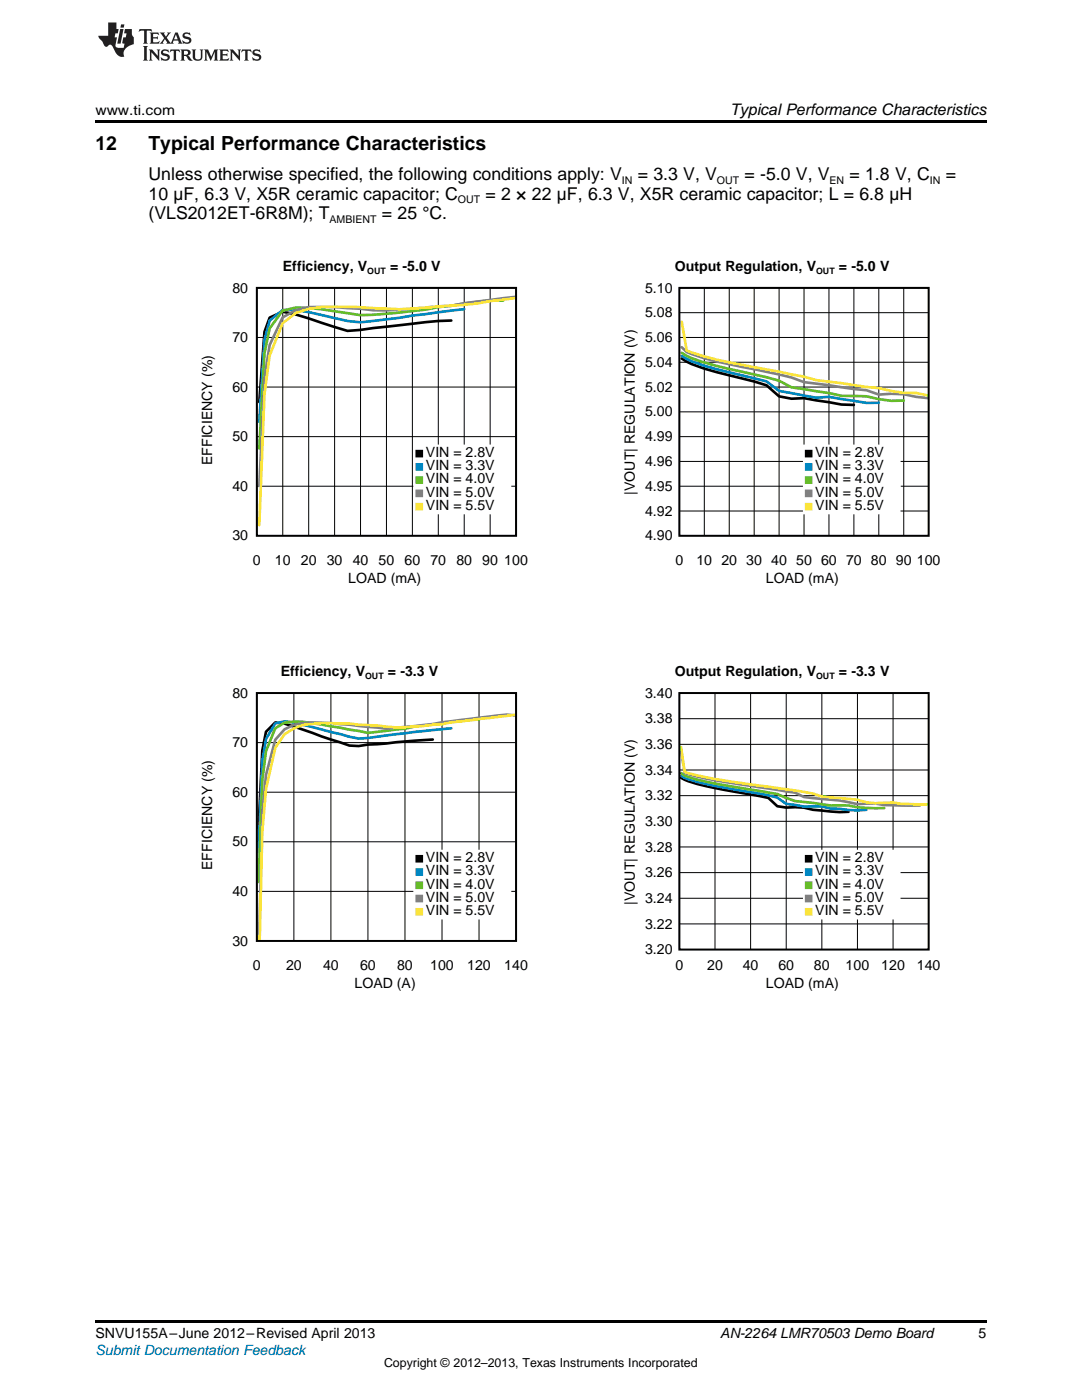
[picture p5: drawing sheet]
<svg xmlns="http://www.w3.org/2000/svg" width="216mm" height="279mm" viewBox="0 0 216 279" stroke-linecap="round" stroke-linejoin="round" font-family="sans-serif">
<path d="M19 263.5h177.8v.6h-177.8z" fill="#000"/>
<path d="M51.2 138.3h51.8v49.5h-51.8zM58.6 138.3v49.5M66 138.3v49.5M73.4 138.3v49.5M80.8 138.3v49.5M88.2 138.3v49.5M95.6 138.3v49.5M51.2 158.1h51.8M51.2 148.2h51.8M51.2 177.9h51.8M51.2 168h51.8" fill="none" stroke="#000" stroke-width=".2"/>
<path d="M86.4 147.6l-13 1-1.8 .3-1.9-.1-12.9-4.4-1.9-.2-1.8 1.8-.8 3.8-.7 15.5" fill="none" stroke="#000" stroke-width=".53"/>
<path d="M90.1 145.4l-7.4 .7-7.4 .9a11.1 11.1 0 0 1-7.4-.5l-9.3-2.3-1.8-.2-1.9 .4-1.8 3.1-.8 4.4-.7 18.1" fill="none" stroke="#0087c2" stroke-width=".53"/>
<path d="M95.6 143.6l-5.5 .5-7.4 .9-1.9 .4-7.4 .9-12.9-2.2-1.9-.1-1.8 .2-1.9 1.1-1.8 4.6-.8 5.9-.7 20.2" fill="none" stroke="#66bc29" stroke-width=".53"/>
<path d="M103 142.8l-1.8-.2-1.9 .2-11.1 1.3-1.8 .4-9.3 .9a158.9 158.9 0 0 0-14.8-1.2l-1.8 .1-1.9 .3-1.8 1-1.9 2-1.8 7.1-.8 7.6-.7 29.1" fill="none" stroke="#808080" stroke-width=".53"/>
<path d="M103 142.6l-9.2 1.1a150.4 150.4 0 0 1-14.8 1.5l-3.7-.4-7.4-.4a31.5 31.5 0 0 0-7.4 .3l-1.9 .7-1.8 1.1-1.9 2.7-1.8 8.3-.8 8.5-.7 30.8" fill="none" stroke="#fbe43b" stroke-width=".53"/>
<path d="M32.1 135.7h73.5v.6h-73.5zM110.2 135.7h-1.3v63.8v-63.8h-3.9v63.8M32.1 189.8h73.5v.1h-73.5zM32.1 193.7h73.5v.2h-73.5zM32.1 197.7h73.5v.1h-73.5zM32.1 199.5v-63.8h3.9v63.8v-63.8h4v63.8v-63.8h4v63.8v-63.8h3.9v63.8M44.6 199.5v-63.8h4v63.8" fill="none" stroke="#fff" stroke-width="4" stroke-linecap="butt"/>
<path d="M83 170.1h18.5v2.3h-18.5z" fill-rule="evenodd" fill="#fff"/>
<path d="M83 170.1h18.5v2.3h-18.5z" fill="none" stroke="#fff" stroke-width=".95" stroke-linecap="butt"/>
<path d="M83 172.7h18.5v2.4h-18.5z" fill-rule="evenodd" fill="#fff"/>
<path d="M83 172.7h18.5v2.4h-18.5z" fill="none" stroke="#fff" stroke-width=".95" stroke-linecap="butt"/>
<path d="M83 175.4h18.5v2.3h-18.5z" fill-rule="evenodd" fill="#fff"/>
<path d="M83 175.4h18.5v2.3h-18.5z" fill="none" stroke="#fff" stroke-width=".95" stroke-linecap="butt"/>
<path d="M83 178h18.5v2.4h-18.5z" fill-rule="evenodd" fill="#fff"/>
<path d="M83 178h18.5v2.4h-18.5z" fill="none" stroke="#fff" stroke-width=".95" stroke-linecap="butt"/>
<path d="M83 180.6h18.5v2.4h-18.5z" fill-rule="evenodd" fill="#fff"/>
<path d="M83 180.6h18.5v2.4h-18.5z" fill="none" stroke="#fff" stroke-width=".95" stroke-linecap="butt"/>
<path d="M83 170.7h1.3v1.3h-1.3z" fill-rule="evenodd" fill="#000"/>
<path d="M83 170.7h1.3v1.3h-1.3z" fill="none" stroke="#000" stroke-width=".2"/>
<path d="M83 173.4h1.3v1.3h-1.3z" fill-rule="evenodd" fill="#0087c2"/>
<path d="M83 173.4h1.3v1.3h-1.3z" fill="none" stroke="#0087c2" stroke-width=".2"/>
<path d="M83 176h1.3v1.3h-1.3z" fill-rule="evenodd" fill="#66bc29"/>
<path d="M83 176h1.3v1.3h-1.3z" fill="none" stroke="#66bc29" stroke-width=".2"/>
<path d="M83 178.7h1.3v1.3h-1.3z" fill-rule="evenodd" fill="#808080"/>
<path d="M83 178.7h1.3v1.3h-1.3z" fill="none" stroke="#808080" stroke-width=".2"/>
<path d="M83 181.3h1.3v1.3h-1.3z" fill-rule="evenodd" fill="#fbe43b"/>
<path d="M83 181.3h1.3v1.3h-1.3z" fill="none" stroke="#fbe43b" stroke-width=".2"/>
<path d="M51.2 138.3h51.8v49.5h-51.8z" fill="none" stroke="#000" stroke-width=".4"/>
<g fill="none" stroke="#000" stroke-width=".2">
<path d="M135.6 138.3h49.7v51.2h-49.7zM142.7 138.3v51.2M149.8 138.3v51.2M156.9 138.3v51.2M164 138.3v51.2M171.1 138.3v51.2M178.2 138.3v51.2M135.6 158.8h49.7M135.6 153.7h49.7M135.6 148.6h49.7M135.6 143.4h49.7M135.6 179.3h49.7"/>
<path d="M135.6 174.1h49.7M135.6 169h49.7M135.6 163.9h49.7M135.6 184.4h49.7"/>
</g>
<path d="M135.9 155.2a29 29 0 0 0 8.5 2.4l8.9 1.6 1.8 1.7 1.8 .3h3.5l1.8 .4 3.6 .4h3.5" fill="none" stroke="#000" stroke-width=".53"/>
<path d="M135.9 154.8a28.8 28.8 0 0 0 8.5 2.4l8.9 1.5 1.8 .5 1.8 1.2 3.5 .6 3.6-.1 1.8 .5h1.7l1.8 .3 3.6-.1" fill="none" stroke="#0087c2" stroke-width=".53"/>
<path d="M135.9 154.3l.7 .5a84.7 84.7 0 0 0 14.9 3l3.6 .7 3.6 1.4 3.5 .3a25.2 25.2 0 0 0 7.1 .6 28.9 28.9 0 0 0 7.1 .5" fill="none" stroke="#66bc29" stroke-width=".53"/>
<path d="M135.9 149.6l.7 4.7a118.1 118.1 0 0 0 16.7 3.1l5.4 .8 1.7 .9 1.8 .2a39.3 39.3 0 0 1 8.9 1.2l3.6-.1 1.7 .3 7.2 .1" fill="none" stroke="#808080" stroke-width=".53"/>
<path d="M135.9 149.1l.7 5a132.4 132.4 0 0 0 18.5 3.2l1.8 .2a35.8 35.8 0 0 1 7.1 1.5l7.1 .6 1.8 .5 1.8 .2 3.5-.1 1.8 .2 5.3 .2" fill="none" stroke="#fbe43b" stroke-width=".53"/>
<path d="M116.4 135.7h71.6v.6h-71.6zM194.5 135.7h-3.2v63.8v-63.8h-4v63.8M116.4 191.5h71.6v.1h-71.6zM116.4 195.5h71.6v.1h-71.6zM128.9 199.5v-63.8h4v63.8M132.3 199.5v-63.8h-4v63.8v-63.8h-4v63.8v-63.8h-3.9v63.8v-63.8h-4v63.8v-.1h71.6v.1" fill="none" stroke="#fff" stroke-width="4" stroke-linecap="butt"/>
<path d="M160.7 170.1h18.5v2.3h-18.5z" fill-rule="evenodd" fill="#fff"/>
<path d="M160.7 170.1h18.5v2.3h-18.5z" fill="none" stroke="#fff" stroke-width=".95" stroke-linecap="butt"/>
<path d="M160.7 172.7h18.5v2.4h-18.5z" fill-rule="evenodd" fill="#fff"/>
<path d="M160.7 172.7h18.5v2.4h-18.5z" fill="none" stroke="#fff" stroke-width=".95" stroke-linecap="butt"/>
<path d="M160.7 175.4h18.5v2.3h-18.5z" fill-rule="evenodd" fill="#fff"/>
<path d="M160.7 175.4h18.5v2.3h-18.5z" fill="none" stroke="#fff" stroke-width=".95" stroke-linecap="butt"/>
<path d="M160.7 178h18.5v2.4h-18.5z" fill-rule="evenodd" fill="#fff"/>
<path d="M160.7 178h18.5v2.4h-18.5z" fill="none" stroke="#fff" stroke-width=".95" stroke-linecap="butt"/>
<path d="M160.7 180.6h18.5v2.4h-18.5z" fill-rule="evenodd" fill="#fff"/>
<path d="M160.7 180.6h18.5v2.4h-18.5z" fill="none" stroke="#fff" stroke-width=".95" stroke-linecap="butt"/>
<path d="M160.7 170.7h1.3v1.3h-1.3z" fill-rule="evenodd" fill="#000"/>
<path d="M160.7 170.7h1.3v1.3h-1.3z" fill="none" stroke="#000" stroke-width=".2"/>
<path d="M160.7 173.4h1.3v1.3h-1.3z" fill-rule="evenodd" fill="#0087c2"/>
<path d="M160.7 173.4h1.3v1.3h-1.3z" fill="none" stroke="#0087c2" stroke-width=".2"/>
<path d="M160.7 176h1.3v1.3h-1.3z" fill-rule="evenodd" fill="#66bc29"/>
<path d="M160.7 176h1.3v1.3h-1.3z" fill="none" stroke="#66bc29" stroke-width=".2"/>
<path d="M160.7 178.7h1.3v1.3h-1.3z" fill-rule="evenodd" fill="#808080"/>
<path d="M160.7 178.7h1.3v1.3h-1.3z" fill="none" stroke="#808080" stroke-width=".2"/>
<path d="M160.7 181.3h1.3v1.3h-1.3z" fill-rule="evenodd" fill="#fbe43b"/>
<path d="M160.7 181.3h1.3v1.3h-1.3z" fill="none" stroke="#fbe43b" stroke-width=".2"/>
<path d="M135.6 138.3h49.7v51.2h-49.7z" fill="none" stroke="#000" stroke-width=".4"/>
<g fill="none" stroke="#000" stroke-width=".2">
<path d="M51.2 57.5h51.8v49.4h-51.8zM56.4 57.5v49.4M61.6 57.5v49.4M66.8 57.5v49.4M71.9 57.5v49.4M77.1 57.5v49.4M82.3 57.5v49.4M87.5 57.5v49.4M92.6 57.5v49.4M97.8 57.5v49.4M51.2 77.2h51.8M51.2 67.3h51.8"/>
<path d="M51.2 97h51.8M51.2 87.1h51.8"/>
</g>
<path d="M90.1 64l-5.2 .3-15.6 1.7-2.5-.7a77.5 77.5 0 0 0-10.4-3.1l-2.6 1.2-1 2.8-1.1 14" fill="none" stroke="#000" stroke-width=".53"/>
<path d="M92.6 61.7l-20.7 2.6-2.6-.2-7.7-1.8-2.6-.5-2.6 .1-2.6 2.1-1 3.8-1.1 16.4" fill="none" stroke="#0087c2" stroke-width=".53"/>
<path d="M100.4 60l-2.6-.1-10.3 1.4-2.6 .5-7.8 .8-5.2 .3-2.6-.4a61.4 61.4 0 0 0-10.3-1.1l-2.6 .6-2.6 3.5-1 5-1.1 19" fill="none" stroke="#66bc29" stroke-width=".53"/>
<path d="M103 59.2l-10.4 1.3-2.5 .5-7.8 .6a41.8 41.8 0 0 1-10.4 0 77.2 77.2 0 0 0-10.3-.3l-2.6 .6-2.6 1.4-2.6 5.6-1 6.6-1.1 21.5" fill="none" stroke="#808080" stroke-width=".53"/>
<path d="M103 59.5l-2.6 .3a215.7 215.7 0 0 1-20.7 1.9l-7.8-.4a55.5 55.5 0 0 0-10.3 .3l-2.6 .9-2.6 2-2.6 6.4-1 7.7-1.1 26.2" fill="none" stroke="#fbe43b" stroke-width=".53"/>
<path d="M32.1 54.8h73.5v.7h-73.5zM110.2 54.8h-1.3v63.9v-63.9h-3.9v63.9M32.1 108.9h73.5v.1h-73.5zM32.1 112.9h73.5v.1h-73.5zM32.1 116.9h73.5v.1h-73.5zM32.1 118.7v-63.9h3.9v63.9v-63.9h4v63.9v-63.9h4v63.9v-63.9h3.9v63.9M44.6 118.7v-63.9h4v63.9" fill="none" stroke="#fff" stroke-width="4" stroke-linecap="butt"/>
<path d="M83 89.2h18.5v2.4h-18.5z" fill-rule="evenodd" fill="#fff"/>
<path d="M83 89.2h18.5v2.4h-18.5z" fill="none" stroke="#fff" stroke-width=".95" stroke-linecap="butt"/>
<path d="M83 91.9h18.5v2.3h-18.5z" fill-rule="evenodd" fill="#fff"/>
<path d="M83 91.9h18.5v2.3h-18.5z" fill="none" stroke="#fff" stroke-width=".95" stroke-linecap="butt"/>
<path d="M83 94.5h18.5v2.4h-18.5z" fill-rule="evenodd" fill="#fff"/>
<path d="M83 94.5h18.5v2.4h-18.5z" fill="none" stroke="#fff" stroke-width=".95" stroke-linecap="butt"/>
<path d="M83 97.1h18.5v2.4h-18.5z" fill-rule="evenodd" fill="#fff"/>
<path d="M83 97.1h18.5v2.4h-18.5z" fill="none" stroke="#fff" stroke-width=".95" stroke-linecap="butt"/>
<path d="M83 99.8h18.5v2.4h-18.5z" fill-rule="evenodd" fill="#fff"/>
<path d="M83 99.8h18.5v2.4h-18.5z" fill="none" stroke="#fff" stroke-width=".95" stroke-linecap="butt"/>
<path d="M83 89.9h1.3v1.3h-1.3z" fill-rule="evenodd" fill="#000"/>
<path d="M83 89.9h1.3v1.3h-1.3z" fill="none" stroke="#000" stroke-width=".2"/>
<path d="M83 92.5h1.3v1.3h-1.3z" fill-rule="evenodd" fill="#0087c2"/>
<path d="M83 92.5h1.3v1.3h-1.3z" fill="none" stroke="#0087c2" stroke-width=".2"/>
<path d="M83 95.2h1.3v1.3h-1.3z" fill-rule="evenodd" fill="#66bc29"/>
<path d="M83 95.2h1.3v1.3h-1.3z" fill="none" stroke="#66bc29" stroke-width=".2"/>
<path d="M83 97.8h1.3v1.3h-1.3z" fill-rule="evenodd" fill="#808080"/>
<path d="M83 97.8h1.3v1.3h-1.3z" fill="none" stroke="#808080" stroke-width=".2"/>
<path d="M83 100.4h1.3v1.4h-1.3z" fill-rule="evenodd" fill="#fbe43b"/>
<path d="M83 100.4h1.3v1.4h-1.3z" fill="none" stroke="#fbe43b" stroke-width=".2"/>
<path d="M51.2 57.5h51.8v49.4h-51.8z" fill="none" stroke="#000" stroke-width=".4"/>
<g fill="none" stroke="#000" stroke-width=".2">
<path d="M135.6 57.5h49.7v49.4h-49.7zM140.5 57.5v49.4M145.5 57.5v49.4M150.5 57.5v49.4M155.5 57.5v49.4M160.4 57.5v49.4M165.4 57.5v49.4M170.4 57.5v49.4M175.4 57.5v49.4M180.3 57.5v49.4M135.6 77.2h49.7M135.6 72.3h49.7"/>
<path d="M135.6 67.3h49.7M135.6 62.4h49.7M135.6 97h49.7M135.6 92.1h49.7M135.6 87.1h49.7M135.6 82.2h49.7M135.6 102h49.7"/>
</g>
<path d="M136 71.5a19 19 0 0 0 7 2.8l7.5 1.8 2.5 .8 2.5 2.2 2.4 .5 2.5-.1 7.5 1.2 2.5 .1" fill="none" stroke="#000" stroke-width=".53"/>
<path d="M136 71a20.1 20.1 0 0 0 7 2.7l10 2.4 2.5 1.9 7.4 1.4 2.5-.2 7.5 1.2h2.5" fill="none" stroke="#0087c2" stroke-width=".53"/>
<path d="M136 70.4a19 19 0 0 0 7 2.6l12.5 3 2.4 1.3 7.5 1.1 2.5 .6 5 .1 2.5 .6 2.5 .3 2.4-.1" fill="none" stroke="#66bc29" stroke-width=".53"/>
<path d="M136 69.3l1 .9a66.8 66.8 0 0 0 13.5 3.5 56.5 56.5 0 0 1 9.9 2.6l12.5 1.6 2.5 .8 2.5-.1 2.4 .1 2.5 .5 2.5 .3" fill="none" stroke="#808080" stroke-width=".53"/>
<path d="M136 64.2l1 5.8a110.4 110.4 0 0 0 18.5 4.2l4.9 1 2.5 .7 12.5 1.5 2.5 .6 2.4 .4h2.5l2.5 .6" fill="none" stroke="#fbe43b" stroke-width=".53"/>
<path d="M116.4 54.8h71.6v.7h-71.6zM194.5 54.8h-3.2v63.9v-63.9h-4v63.9M116.4 108.9h71.6v.1h-71.6zM116.4 112.9h71.6v.1h-71.6zM116.4 116.9h71.6v.1h-71.6zM116.4 118.7v-63.9h4v63.9v-63.9h3.9v63.9v-63.9h4v63.9v-63.9h4v63.9M128.9 118.7v-63.9h4v63.9" fill="none" stroke="#fff" stroke-width="4" stroke-linecap="butt"/>
<path d="M160.7 89.2h18.5v2.4h-18.5z" fill-rule="evenodd" fill="#fff"/>
<path d="M160.7 89.2h18.5v2.4h-18.5z" fill="none" stroke="#fff" stroke-width=".95" stroke-linecap="butt"/>
<path d="M160.7 91.9h18.5v2.3h-18.5z" fill-rule="evenodd" fill="#fff"/>
<path d="M160.7 91.9h18.5v2.3h-18.5z" fill="none" stroke="#fff" stroke-width=".95" stroke-linecap="butt"/>
<path d="M160.7 94.5h18.5v2.4h-18.5z" fill-rule="evenodd" fill="#fff"/>
<path d="M160.7 94.5h18.5v2.4h-18.5z" fill="none" stroke="#fff" stroke-width=".95" stroke-linecap="butt"/>
<path d="M160.7 97.1h18.5v2.4h-18.5z" fill-rule="evenodd" fill="#fff"/>
<path d="M160.7 97.1h18.5v2.4h-18.5z" fill="none" stroke="#fff" stroke-width=".95" stroke-linecap="butt"/>
<path d="M160.7 99.8h18.5v2.4h-18.5z" fill-rule="evenodd" fill="#fff"/>
<path d="M160.7 99.8h18.5v2.4h-18.5z" fill="none" stroke="#fff" stroke-width=".95" stroke-linecap="butt"/>
<path d="M160.7 89.9h1.3v1.3h-1.3z" fill-rule="evenodd" fill="#000"/>
<path d="M160.7 89.9h1.3v1.3h-1.3z" fill="none" stroke="#000" stroke-width=".2"/>
<path d="M160.7 92.5h1.3v1.3h-1.3z" fill-rule="evenodd" fill="#0087c2"/>
<path d="M160.7 92.5h1.3v1.3h-1.3z" fill="none" stroke="#0087c2" stroke-width=".2"/>
<path d="M160.7 95.2h1.3v1.3h-1.3z" fill-rule="evenodd" fill="#66bc29"/>
<path d="M160.7 95.2h1.3v1.3h-1.3z" fill="none" stroke="#66bc29" stroke-width=".2"/>
<path d="M160.7 97.8h1.3v1.3h-1.3z" fill-rule="evenodd" fill="#808080"/>
<path d="M160.7 97.8h1.3v1.3h-1.3z" fill="none" stroke="#808080" stroke-width=".2"/>
<path d="M160.7 100.4h1.3v1.4h-1.3z" fill-rule="evenodd" fill="#fbe43b"/>
<path d="M160.7 100.4h1.3v1.4h-1.3z" fill="none" stroke="#fbe43b" stroke-width=".2"/>
<path d="M135.6 57.5h49.7v49.4h-49.7z" fill="none" stroke="#000" stroke-width=".4"/>
<path d="M19 24h177.8v.6h-177.8z" fill="#000"/>
<g fill="#231f20">
<path d="M27.8 5.8l-.1 .6 .5-.3h.5l.1 .2v2.1l-.3 .3h1l-.2-.3v-2.1v-.2h.6l.4 .3-.1-.6zM29.9 6.5l.2 .4v1.5l-.2 .3h1.8l.1-.5a1.04 1.04 0 0 1-1.2 .1v-.6h.5l.4 .2v-.7l-.4 .2h-.5v-.6h.8l.3 .2-.1-.5zM31.9 6.5l.9 1.1-1 1.1h.9l-.2-.2 .4-.7 .5 .7-.2 .2h1.5l-.2-.2 .1-.4h.9l.2 .4-.2 .2h.9l-.2-.3-.7-1.9h-.5l-.9 2.1-.8-1.1 .8-1h-.8l.2 .3-.4 .5-.4-.6 .2-.2zM35.1 6.9l.4 .9h-.8zM36.6 6.6a.63 .63 0 0 0-.2 .7 .63 .63 0 0 0 .6 .4l.6 .2 .2 .2a.75 .75 0 0 1-.8 .4 .75 .75 0 0 1-.6-.5l.1 .7 .2-.1a1.11 1.11 0 0 0 1.5-.5 1.13 1.13 0 0 0-1.3-.9v-.3a1.04 1.04 0 0 1 1.1 .2l-.1-.6-.2 .1-.5-.1zM28.5 9.2l.3 .3v2.2l-.3 .4h1l-.2-.4v-2.2l.2-.3zM29.7 9.9l.2 .3v1.5l-.2 .4h.7l-.2-.4v-1.3l1.6 1.7v-1.9l.2-.3h-.7l.2 .3v.9l-1.1-1.2zM32.3 10a.62 .62 0 0 0-.2 .7 .62 .62 0 0 0 .6 .4l.6 .2 .2 .2a.76 .76 0 0 1-.8 .4 .76 .76 0 0 1-.6-.5l.1 .7 .2-.1a1.11 1.11 0 0 0 1.5-.6 1.13 1.13 0 0 0-1.3-.8v-.3a1.04 1.04 0 0 1 1.1 .1l-.1-.5-.2 .1-.5-.2zM34 9.9l-.1 .6a.61 .61 0 0 1 .7-.3l.1 1.5-.3 .4h1l-.3-.4 .1-1.5a.63 .63 0 0 1 .7 .3l-.1-.6zM36 9.9l.2 .3v1.5l-.2 .4h.9l-.2-.2v-.7l.6 .2a.76 .76 0 0 0 1.1 .6l-1-.9a.58 .58 0 0 0 .6-.6 .58 .58 0 0 0-.5-.6zM36.7 10.2l.1-.1a.45 .45 0 0 1 .6 .1 .45 .45 0 0 1 .1 .5l-.8 .2zM38.2 9.9l.2 .2a2.17 2.17 0 0 0 .4 1.9 .99 .99 0 0 0 1.6-.7v-1.1l.2-.3h-.7l.1 .2a1.92 1.92 0 0 1-.1 1.7 .6 .6 0 0 1-1-.5v-1.1l.2-.3zM40.7 9.9l.2 .3v1.5l-.2 .4h.7l-.2-.4v-1.4l.8 1.8 .9-1.8v1.4l-.2 .4h.9l-.3-.4v-1.5l.3-.3h-.8l-.6 1.4-.7-1.4zM43.7 9.9l.3 .3v1.5l-.3 .4h1.9l.1-.6a1.04 1.04 0 0 1-1.3 .2v-.6h.6l.4 .1v-.6l-.4 .2h-.6l.1-.6h.7l.4 .2-.1-.5zM45.8 9.9l.2 .3v1.5l-.2 .4h.8l-.3-.4v-1.3l1.6 1.7v-1.9l.2-.3h-.7l.2 .3v.9l-1.1-1.2zM48.3 9.9l-.1 .6a.61 .61 0 0 1 .7-.3v1.5l-.2 .4h.9l-.2-.4v-1.5a.63 .63 0 0 1 .8 .3l-.1-.6zM50.6 10a.62 .62 0 0 0-.2 .7 .62 .62 0 0 0 .6 .4l.6 .2 .1 .2a.76 .76 0 0 1-.7 .4 .76 .76 0 0 1-.6-.5l.1 .7 .1-.1a1.11 1.11 0 0 0 1.5-.6 1.13 1.13 0 0 0-1.2-.8l-.1-.3a1.04 1.04 0 0 1 1.2 .1l-.2-.5-.1 .1-.5-.2z"/>
<path d="M21.6 4.5v2.6h-2l.1 .4 .8 .9a.91 .91 0 0 0 .9 .9 .56 .56 0 0 1 .5-.4 .56 .56 0 0 1 .5 .3l.4 .8a1.53 1.53 0 0 0 2 1.3 1.54 1.54 0 0 1 1-2.1l.9-.4-.1-1.4a1.52 1.52 0 0 1-.3-1.6h-1.4l-.1 .9h.5l-.2 .8h-.5l-.2 .9v.2l.4 .1-.1 .9a1.93 1.93 0 0 1-1.6-.3l.2-1.8h-.4l.1-.8h.5l.2-.9h-.5v-1.3zM24 5.8l-.6 2.9h.7l.5-2.9zM24.2 4.9l-.2 .6h.7l.1-.6z"/>
</g>
<g font-size="3.9">
<text x="19" y="30">12</text>
<text x="29.6" y="30">Typical Performance Characteristics</text>
</g>
<g font-size="3.5">
<text x="29.6" y="36">Unless otherwise specified, the following conditions apply: V</text>
<text x="29.6" y="39.9">10 µF, 6.3 V, X5R ceramic capacitor; C</text>
<text x="96.9" y="39.9">= 2 × 22 µF, 6.3 V, X5R ceramic capacitor; L = 6.8 µH</text>
<text x="127.2" y="36">= 3.3 V, V</text>
<text x="148.6" y="36">= -5.0 V, V</text>
<text x="169.5" y="36">= 1.8 V, C</text>
<text x="188.7" y="36">=</text>
<text x="29.6" y="43.8">(VLS2012ET-6R8M); T</text>
<text x="76.2" y="43.8">= 25 °C.</text>
</g>
<text font-size="3.2" x="145.7" y="23">Typical Performance Characteristics</text>
<g font-size="2.8">
<text x="19" y="23">www.ti.com</text>
<text x="46.4" y="58.4">80</text>
<text x="56.4" y="54.1">Efficiency, V</text>
<text x="77.8" y="54.1">= -5.0 V</text>
<text x="128.7" y="58.4">5.10</text>
<text x="134.7" y="54.1">Output Regulation, V</text>
<text x="167.4" y="54.1">= -5.0 V</text>
<text x="128.7" y="63.3">5.08</text>
<text x="46.4" y="68.3">70</text>
<text x="128.7" y="68.3">5.06</text>
<text x="128.7" y="73.2">5.04</text>
<text x="46.4" y="78.2">60</text>
<text x="128.7" y="83.1">5.00</text>
<text x="128.7" y="78.2">5.02</text>
<text x="46.4" y="88.1">50</text>
<text x="128.7" y="88.1">4.99</text>
<text x="42.3" y="92.8" transform="rotate(-90 42.3 92.8)">EFFICIENCY (%)</text>
<text x="85" y="91.2">VIN = 2.8V</text>
<text x="85" y="93.8">VIN = 3.3V</text>
<text x="128.7" y="93">4.96</text>
<text x="162.7" y="91.2">VIN = 2.8V</text>
<text x="162.7" y="93.8">VIN = 3.3V</text>
<text x="46.4" y="98">40</text>
<text x="85" y="96.5">VIN = 4.0V</text>
<text x="85" y="99.1">VIN = 5.0V</text>
<text x="85" y="101.8">VIN = 5.5V</text>
<text x="126.7" y="98.8" transform="rotate(-90 126.7 98.8)">|VOUT| REGULATION (V)</text>
<text x="128.7" y="98">4.95</text>
<text x="162.7" y="96.5">VIN = 4.0V</text>
<text x="162.7" y="99.1">VIN = 5.0V</text>
<text x="162.7" y="101.8">VIN = 5.5V</text>
<text x="46.4" y="107.9">30</text>
<text x="128.7" y="107.9">4.90</text>
<text x="128.7" y="102.9">4.92</text>
<text x="50.5" y="112.8">0</text>
<text x="54.9" y="112.8">10</text>
<text x="60" y="112.8">20</text>
<text x="65.2" y="112.8">30</text>
<text x="70.4" y="112.8">40</text>
<text x="75.5" y="112.8">50</text>
<text x="80.7" y="112.8">60</text>
<text x="85.9" y="112.8">70</text>
<text x="91.1" y="112.8">80</text>
<text x="96.2" y="112.8">90 100</text>
<text x="134.8" y="112.8">0</text>
<text x="139" y="112.8">10 20 30 40 50 60 70 80 90 100</text>
<text x="69.5" y="116.3">LOAD (mA)</text>
<text x="152.8" y="116.3">LOAD (mA)</text>
<text x="56" y="134.9">Efficiency, V</text>
<text x="77.4" y="134.9">= -3.3 V</text>
<text x="134.7" y="134.9">Output Regulation, V</text>
<text x="167.4" y="134.9">= -3.3 V</text>
<text x="46.4" y="139.2">80</text>
<text x="128.7" y="139.2">3.40</text>
<text x="46.4" y="149.1">70</text>
<text x="128.7" y="149.5">3.36</text>
<text x="128.7" y="144.4">3.38</text>
<text x="128.7" y="154.6">3.34</text>
<text x="46.4" y="159">60</text>
<text x="128.7" y="159.7">3.32</text>
<text x="128.7" y="164.8">3.30</text>
<text x="42.3" y="173.6" transform="rotate(-90 42.3 173.6)">EFFICIENCY (%)</text>
<text x="46.4" y="168.9">50</text>
<text x="85" y="172">VIN = 2.8V</text>
<text x="128.7" y="170">3.28</text>
<text x="162.7" y="172">VIN = 2.8V</text>
<text x="46.4" y="178.8">40</text>
<text x="85" y="174.7">VIN = 3.3V</text>
<text x="85" y="177.3">VIN = 4.0V</text>
<text x="85" y="180">VIN = 5.0V</text>
<text x="128.7" y="175.1">3.26</text>
<text x="162.7" y="174.7">VIN = 3.3V</text>
<text x="162.7" y="177.3">VIN = 4.0V</text>
<text x="162.7" y="180">VIN = 5.0V</text>
<text x="85" y="182.6">VIN = 5.5V</text>
<text x="126.7" y="180.5" transform="rotate(-90 126.7 180.5)">|VOUT| REGULATION (V)</text>
<text x="128.7" y="185.3">3.22</text>
<text x="128.7" y="180.2">3.24</text>
<text x="162.7" y="182.6">VIN = 5.5V</text>
<text x="46.4" y="188.7">30</text>
<text x="128.7" y="190.4">3.20</text>
<text x="50.5" y="193.6">0</text>
<text x="57.1" y="193.6">20</text>
<text x="64.5" y="193.6">40</text>
<text x="70.7" y="197.2">LOAD (A)</text>
<text x="71.8" y="193.6">60</text>
<text x="79.2" y="193.6">80</text>
<text x="85.8" y="193.6">100</text>
<text x="93.2" y="193.6">120</text>
<text x="100.6" y="193.6">140</text>
<text x="134.8" y="193.6">0</text>
<text x="141.1" y="193.6">20</text>
<text x="148.2" y="193.6">40</text>
<text x="152.8" y="197.2">LOAD (mA)</text>
<text x="155.3" y="193.6">60</text>
<text x="162.4" y="193.6">80</text>
<text x="168.7" y="193.6">100</text>
<text x="175.8" y="193.6">120</text>
<text x="183" y="193.6">140</text>
<text x="19" y="267.1">SNVU155A–June 2012–Revised April 2013</text>
<text x="143.7" y="267.1">AN-2264 LMR70503 Demo Board</text>
<text x="195.3" y="267">5</text>
</g>
<text font-size="2.8" fill="#00f" x="19" y="270.4">Submit Documentation Feedback</text>
<text font-size="2.5" x="76.6" y="272.7">Copyright © 2012–2013, Texas Instruments Incorporated</text>
<g font-size="2.1">
<text x="91.4" y="40.6">OUT</text>
<text x="124.1" y="36.7">IN</text>
<text x="143.1" y="36.7">OUT</text>
<text x="165.5" y="36.7">EN</text>
<text x="185.5" y="36.7">IN</text>
<text x="65.8" y="44.5">AMBIENT</text>
</g>
<g font-size="1.8">
<text x="73.3" y="54.6">OUT</text>
<text x="162.8" y="54.6">OUT</text>
<text x="72.8" y="135.5">OUT</text>
<text x="162.8" y="135.5">OUT</text>
</g>
</svg>
